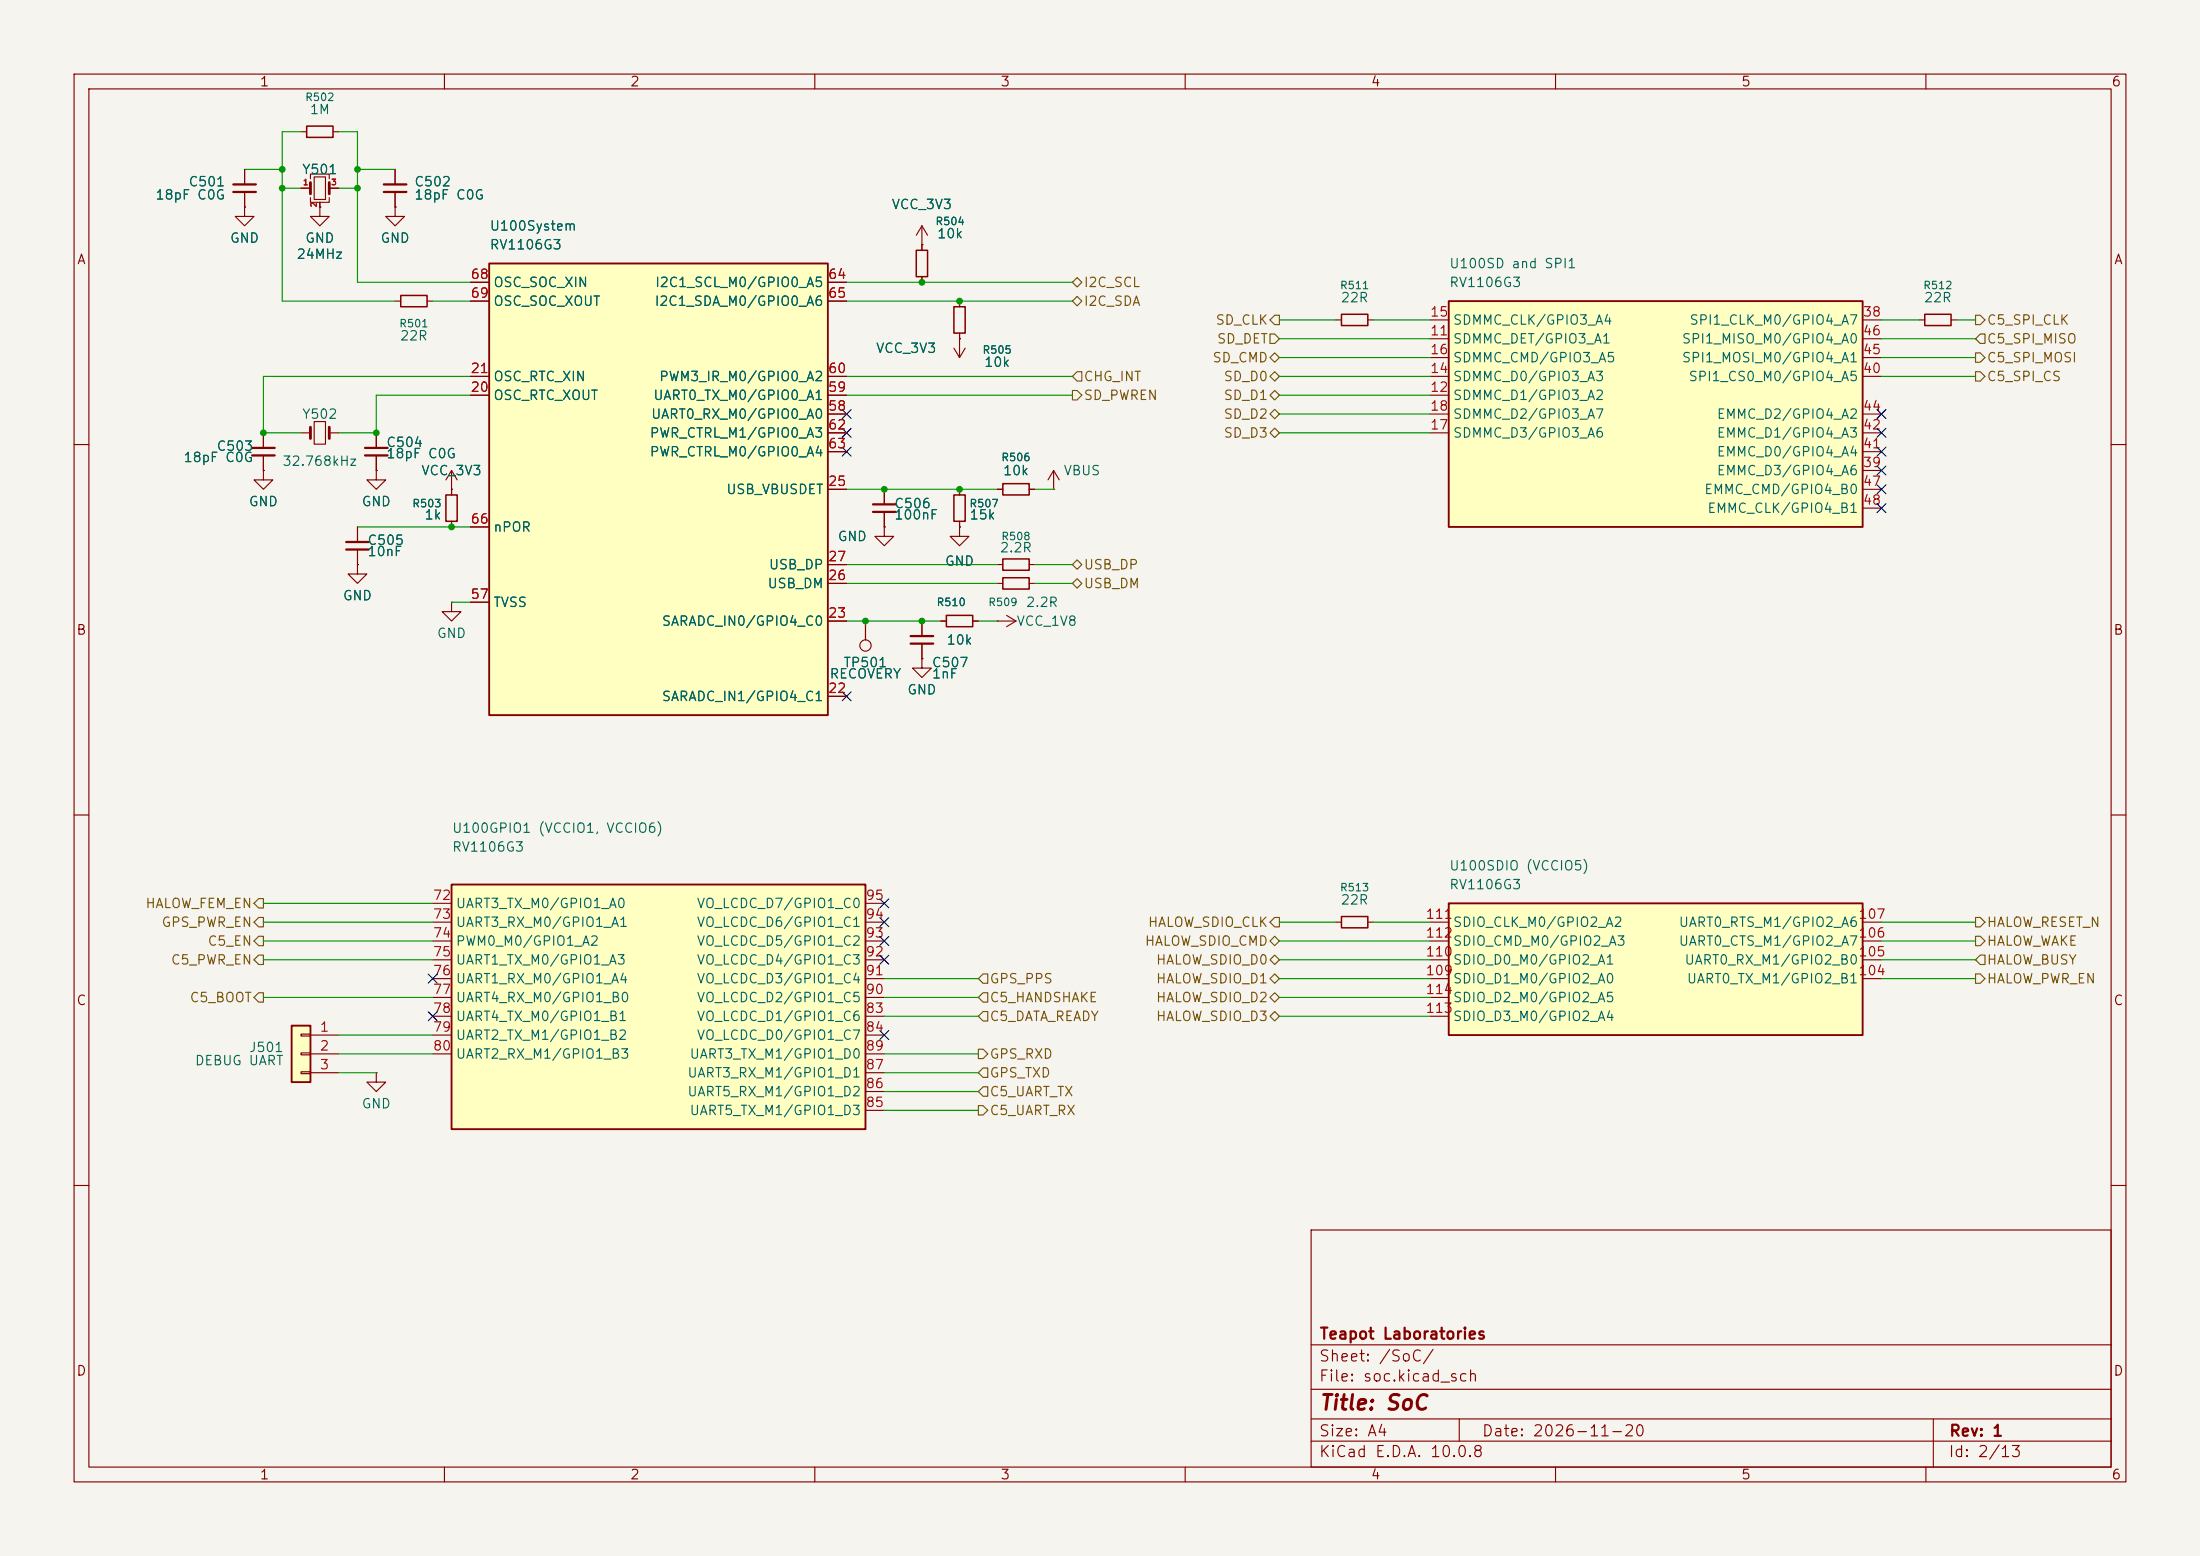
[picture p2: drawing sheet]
<svg xmlns="http://www.w3.org/2000/svg" width="297mm" height="210mm" viewBox="0 0 297 210" stroke-linecap="round" stroke-linejoin="round" font-family="sans-serif">
<path d="M0 0h297v210h-297z" fill="#f5f4ef" stroke="#f5f4ef" stroke-width=".14"/>
<g fill="none" stroke="#840000" stroke-width=".15">
<path d="M10 10h277v190h-277zM12 12h273v186h-273zM60 10v2M110 10v2M160 10v2M210 10v2M260 10v2M10 60h2M35.6 63.5v1.3h1.2l-1.2 1.2-1.3-1.2h1.3M35.6 63.5h.1M285 60h2M10 110h2"/>
<path d="M285 110h2M10 160h2M177 166h108v32h-108zM285 160h2M60 198v2M110 198v2M160 198v2M177 194.5h108M177 191.5h108M177 187.5h108M177 181.5h108M197 191.5v3"/>
<path d="M210 198v2M260 198v2M261 191.5v6.5"/>
</g>
<path d="M39.4 138.4h2.5v7.7h-2.5z" fill="#ffffc2"/>
<path d="M39.4 138.4h2.5v7.7h-2.5z" fill="none" stroke="#840000" stroke-width=".25"/>
<g fill="none" stroke="#840000" stroke-width=".15">
<path d="M33 27.9v1.3h1.3l-1.3 1.3-1.3-1.3h1.3M33 27.9h.1M33 22.9v2M33 25.9v2M119.4 71.1v1.3h1.2l-1.2 1.3-1.3-1.3h1.3M119.4 71.1h.1M116.8 83.8v2.6M40.6 139.6h1.3v.2h-1.3zM41.9 139.7h3.8M180.3 124.5h.8M184.7 124.5h.7M40.6 142.1h1.3v.3h-1.3z"/>
<path d="M40.6 144.7h1.3v.2h-1.3zM41.9 142.2h3.8M41.9 144.8h3.8"/>
<circle cx="116.8" cy="87.1" r=".76"/>
</g>
<path d="M181.1 123.7h3.6v1.5h-3.6z" fill="none" stroke="#840000" stroke-width=".2"/>
<path d="M31.5 24.9h3M31.5 25.9h3" fill="none" stroke="#840000" stroke-width=".3"/>
<path d="M66 35.6h45.8v60.9h-45.8z" fill="#ffffc2"/>
<path d="M66 35.6h45.8v60.9h-45.8z" fill="none" stroke="#840000" stroke-width=".25"/>
<g fill="none" stroke="#840000" stroke-width=".15">
<path d="M63.5 38.1h2.5M111.8 38.1h2.5M63.5 53.3h2.5M63.5 50.8h2.5M63.5 40.6h2.5M111.8 53.3h2.5M111.8 50.8h2.5M111.8 55.9h2.5M111.8 58.4h2.5M111.8 40.6h2.5M63.5 71.1h2.5M111.8 66h2.5"/>
<path d="M111.8 78.7h2.5M111.8 76.2h2.5M111.8 61h2.5M63.5 81.3h2.5M111.8 94h2.5M111.8 83.8h2.5"/>
</g>
<path d="M61 119.4h55.8v33h-55.8z" fill="#ffffc2"/>
<path d="M61 119.4h55.8v33h-55.8z" fill="none" stroke="#840000" stroke-width=".25"/>
<g fill="none" stroke="#840000" stroke-width=".15">
<path d="M40.6 17.8h.8M45 17.8h.7M53.3 27.9v1.3h1.3l-1.3 1.3-1.2-1.3h1.2M53.3 27.9h.1M53.3 22.9v2M53.3 25.9v2M50.8 58.4v2.1M53.3 40.6h.8M57.7 40.6h.7M48.3 76.2v1.3h1.2l-1.2 1.2-1.3-1.2h1.3M48.3 76.2h.1M48.3 71.1v2.1"/>
<path d="M48.3 74.2v2M50.8 63.5v1.3h1.3l-1.3 1.2-1.3-1.2h1.3M50.8 63.5h.1M50.8 61.5v2M61 66h.1M61 63.5v3.3M61 70.4v.7M61 63.5l-.8 1.3M61 63.5l.7 1.3M61 81.3v1.3h1.2l-1.2 1.2-1.3-1.2h1.3M61 81.3h.1M58.4 121.9h2.6"/>
<path d="M58.4 124.5h2.6M58.4 127h2.6M58.4 129.5h2.6M58.4 132.1h2.6M58.4 134.6h2.6M58.4 137.2h2.6M58.4 139.7h2.6M116.8 121.9h2.6M116.8 124.5h2.6M116.8 127h2.6M116.8 129.5h2.6M116.8 132.1h2.6"/>
<path d="M116.8 134.6h2.6M116.8 137.2h2.6M116.8 139.7h2.6M50.8 144.8v1.3h1.3l-1.3 1.2-1.3-1.2h1.3M50.8 144.8h.1M58.4 142.2h2.6M116.8 142.2h2.6M116.8 149.9h2.6M116.8 147.3h2.6M116.8 144.8h2.6"/>
</g>
<path d="M51.8 24.9h3.1M51.8 25.9h3.1M46.7 73.2h3.1M46.7 74.2h3.1M49.3 60.5h3M49.3 61.5h3" fill="none" stroke="#840000" stroke-width=".3"/>
<path d="M41.4 17h3.6v1.5h-3.6zM54.1 39.9h3.6v1.5h-3.6zM60.2 66.8h1.5v3.6h-1.5z" fill="none" stroke="#840000" stroke-width=".2"/>
<path d="M195.6 121.9h55.9v17.8h-55.9z" fill="#ffffc2"/>
<path d="M195.6 121.9h55.9v17.8h-55.9z" fill="none" stroke="#840000" stroke-width=".25"/>
<g fill="none" stroke="#840000" stroke-width=".15">
<path d="M40.6 25.4h1.3M41.9 24.1v-.6h2.5v.6M41.9 26.7v.6h2.5v-.6M42.4 23.9h1.5v3h-1.5zM43.2 27.9v1.3h1.2l-1.2 1.3-1.3-1.3h1.3M43.2 27.9h.1M43.2 27.3v.6M44.4 25.4h1.3M35.6 58.4v2.1M40.6 58.4h1.3M42.4 56.9h1.5v3h-1.5zM44.4 58.4h1.3"/>
<path d="M259.1 43.2h.7M263.4 43.2h.8M35.6 61.5v2M193 132.1h2.6M193 129.5h2.6M193 127h2.6M193 124.5h2.6M193 137.2h2.6M193 134.6h2.6M251.5 132.1h2.5M251.5 129.5h2.5M251.5 127h2.5"/>
<path d="M251.5 124.5h2.5"/>
</g>
<path d="M41.9 24.6v1.6M44.4 24.6v1.6M41.9 57.7v1.5M44.4 57.7v1.5" fill="none" stroke="#840000" stroke-width=".38"/>
<path d="M34 60.5h3.1M34 61.5h3.1" fill="none" stroke="#840000" stroke-width=".3"/>
<path d="M259.8 42.4h3.6v1.5h-3.6z" fill="none" stroke="#840000" stroke-width=".2"/>
<path d="M195.6 40.6h55.9v30.5h-55.9z" fill="#ffffc2"/>
<path d="M195.6 40.6h55.9v30.5h-55.9z" fill="none" stroke="#840000" stroke-width=".25"/>
<g fill="none" stroke="#840000" stroke-width=".15">
<path d="M33 27.9h.1M33 22.9v2M33 25.9v2M40.6 25.4h1.3M43.2 27.9h.1M43.2 27.3v.6M44.4 25.4h1.3M53.3 27.9h.1M53.3 22.9v2M53.3 25.9v2M63.5 38.1h2.5M111.8 38.1h2.5"/>
<path d="M124.5 33h.1M124.5 30.5v3.3M124.5 37.3v.8M124.5 30.5l-.8 1.3M124.5 30.5l.7 1.3M35.6 58.4v2.1M50.8 58.4v2.1M63.5 53.3h2.5M63.5 50.8h2.5M63.5 40.6h2.5M111.8 53.3h2.5M111.8 50.8h2.5"/>
<path d="M111.8 58.4h2.5M111.8 55.9h2.5M111.8 40.6h2.5M128.8 47l.7 1.3M129.5 45.7h.1M129.5 40.6v.8M129.5 45v3.3M130.3 47l-.8 1.3M180.3 43.2h.8M184.7 43.2h.7M193 45.7h2.6M193 53.3h2.6"/>
<path d="M193 50.8h2.6M193 43.2h2.6M193 48.3h2.6M193 58.4h2.6M193 55.9h2.6M251.5 45.7h2.5M251.5 50.8h2.5M251.5 43.2h2.5M251.5 48.3h2.5M251.5 58.4h2.5M251.5 55.9h2.5M35.6 63.5h.1"/>
<path d="M35.6 61.5v2M48.3 76.2h.1M48.3 71.1v2.1M48.3 74.2v2M50.8 63.5h.1M50.8 61.5v2M61 66h.1M61 66v.8M61 70.4v.7M63.5 71.1h2.5M111.8 61h2.5M111.8 66h2.5"/>
<path d="M111.8 76.2h2.5M111.8 78.7h2.5M119.4 71.1h.1M119.4 66v2.1M119.4 69.1v2M129.5 71.1v1.3h1.3l-1.3 1.3-1.2-1.3h1.2M129.5 71.1h.1M129.5 66v.8M129.5 70.4v.7M134.6 66h.8M134.6 76.2h.8M134.6 78.7h.8"/>
<path d="M138.9 66h.8M138.9 76.2h.8M138.9 78.7h.8M142.2 66h.1M142.2 63.5l-.7 1.3M142.2 63.5l.8 1.3M142.2 63.5v2.5M251.5 63.5h2.5M251.5 61h2.5M251.5 66h2.5M251.5 68.6h2.5M63.5 81.3h2.5"/>
<path d="M111.8 83.8h2.5M111.8 94h2.5M116.8 83.8v2.6M124.5 88.9v1.3h1.2l-1.2 1.2-1.3-1.2h1.3M124.5 88.9h.1M124.5 83.8v2.1M124.5 86.9v2M127 83.8h.8M131.3 83.8h.8M134.6 83.8h.1M134.6 83.8h2.6M135.9 83.1l1.3 .7"/>
<path d="M137.2 83.8l-1.3 .8"/>
</g>
<path d="M123.7 33.8h1.5v3.5h-1.5zM128.8 41.4h1.5v3.6h-1.5zM181.1 42.4h3.6v1.5h-3.6zM128.8 66.8h1.5v3.6h-1.5zM135.4 65.3h3.5v1.5h-3.5zM135.4 75.4h3.5v1.6h-3.5zM135.4 78h3.5v1.5h-3.5zM127.8 83.1h3.5v1.5h-3.5z" fill="none" stroke="#840000" stroke-width=".2"/>
<path d="M117.9 68.1h3M117.9 69.1h3M122.9 85.9h3.1M122.9 86.9h3.1" fill="none" stroke="#840000" stroke-width=".3"/>
<g fill="none" stroke="#725600" stroke-width=".15">
<path d="M144.8 38.1l.6-.6 .6 .6-.6 .6zM144.8 40.6l.6-.6 .6 .6-.6 .7zM144.8 52.7h.6l.6 .6-.6 .7h-.6zM145.4 50.2h.6v1.2h-.6l-.6-.6zM171.4 48.3l.7-.7 .6 .7-.6 .6zM171.4 58.4l.7-.6 .6 .6-.6 .7zM171.4 55.9l.7-.7 .6 .7-.6 .6zM171.4 53.3l.7-.6 .6 .6-.6 .7zM171.4 50.8l.7-.6 .6 .6-.6 .6zM171.4 45.1h.7l.6 .6-.6 .7h-.7zM172.1 42.5h.6v1.3h-.6l-.7-.6zM266.7 42.5h.6l.7 .7-.7 .6h-.6z"/>
<path d="M266.7 50.2h.6l.7 .6-.7 .6h-.6zM266.7 47.6h.6l.7 .7-.7 .6h-.6zM267.3 45.1h.7v1.3h-.7l-.6-.7zM144.8 76.2l.6-.6 .6 .6-.6 .6zM144.8 78.7l.6-.6 .6 .6-.6 .7zM34.3 127l.6-.6h.7v1.2h-.7zM34.9 121.3h.7v1.3h-.7l-.6-.7zM34.9 123.8h.7v1.3h-.7l-.6-.6zM34.9 128.9h.7v1.3h-.7l-.6-.7zM34.9 134h.7v1.3h-.7l-.6-.7zM132.7 131.4h.6v1.3h-.6l-.6-.6zM132.7 134h.6v1.3h-.6l-.6-.7z"/>
<path d="M132.7 136.5h.6v1.3h-.6l-.6-.6zM171.4 127l.7-.6 .6 .6-.6 .6zM171.4 129.5l.7-.6 .6 .6-.6 .7zM171.4 134.6l.7-.6 .6 .6-.6 .7zM171.4 137.2l.7-.7 .6 .7-.6 .6zM172.1 123.8h.6v1.3h-.6l-.7-.6zM172.1 131.4l.6 .7-.6 .6-.7-.6zM266.7 123.8h.6l.7 .7-.7 .6h-.6zM266.7 126.4h.6l.7 .6-.7 .6h-.6zM266.7 131.4h.6l.7 .7-.7 .6h-.6zM267.3 128.9h.7v1.3h-.7l-.6-.7zM132.1 141.6h.6l.6 .6-.6 .7h-.6z"/>
<path d="M132.1 149.2h.6l.6 .7-.6 .6h-.6zM132.7 146.7h.6v1.3h-.6l-.6-.7zM132.7 144.1h.6v1.3h-.6l-.6-.6z"/>
</g>
<g fill="none" stroke="#009600" stroke-width=".15">
<path d="M40.6 17.8h-2.5v22.8h15.2M45.7 17.8h2.6v20.3h15.2M33 22.9h5.1M38.1 25.4h2.5M45.7 25.4h2.6M48.3 22.9h5M114.3 38.1h30.5M58.4 40.6h5.1M63.5 50.8h-27.9v7.6h5M63.5 53.3h-12.7v5.1h-5.1M114.3 53.3h30.5M114.3 50.8h30.5"/>
<path d="M114.3 40.6h30.5M172.7 58.4h20.3M172.7 53.3h20.3M172.7 50.8h20.3M172.7 43.2h7.6M172.7 48.3h20.3M172.7 55.9h20.3M172.7 45.7h20.3M185.4 43.2h7.6M254 50.8h12.7M254 43.2h5.1M254 48.3h12.7"/>
<path d="M254 45.7h12.7M264.2 43.2h2.5M48.3 71.1h15.2M114.3 78.7h20.3M114.3 76.2h20.3M114.3 66h20.3M139.7 78.7h5.1M139.7 76.2h5.1M139.7 66h2.5M61 81.3h2.5M114.3 83.8h12.7M132.1 83.8h2.5"/>
<path d="M35.6 134.6h22.8M35.6 124.5h22.8M35.6 129.5h22.8M35.6 127h22.8M35.6 121.9h22.8M45.7 139.7h12.7M119.4 134.6h12.7M119.4 137.2h12.7M119.4 132.1h12.7M172.7 134.6h20.3M172.7 137.2h20.3M172.7 124.5h7.6"/>
<path d="M172.7 132.1h20.3M172.7 129.5h20.3M172.7 127h20.3M185.4 124.5h7.6M254 124.5h12.7M254 132.1h12.7M254 129.5h12.7M254 127h12.7M45.7 142.2h12.7M45.7 144.8h5.1M119.4 142.2h12.7M119.4 144.8h12.7"/>
<path d="M119.4 147.3h12.7M119.4 149.9h12.7"/>
</g>
<g fill="none" stroke="#000084" stroke-width=".15">
<path d="M113.7 55.3l1.2 1.2M113.7 57.8l1.2 1.2M114.9 55.3l-1.2 1.2M114.9 57.8l-1.2 1.2M253.4 57.8l1.2 1.2M253.4 55.3l1.2 1.2M254.6 57.8l-1.2 1.2M254.6 55.3l-1.2 1.2M113.7 60.4l1.2 1.2M114.9 60.4l-1.2 1.2M253.4 68l1.2 1.2M253.4 60.4l1.2 1.2"/>
<path d="M253.4 62.9l1.2 1.2M253.4 65.4l1.2 1.2M254.6 68l-1.2 1.2M254.6 60.4l-1.2 1.2M254.6 62.9l-1.2 1.2M254.6 65.4l-1.2 1.2M113.7 93.4l1.2 1.2M114.9 93.4l-1.2 1.2M57.8 131.5l1.2 1.2M57.8 136.6l1.2 1.2M59 131.5l-1.2 1.2M59 136.6l-1.2 1.2"/>
<path d="M118.8 123.9l1.2 1.2M118.8 126.4l1.2 1.2M118.8 121.3l1.2 1.2M118.8 128.9l1.2 1.2M118.8 139.1l1.2 1.2M120 123.9l-1.2 1.2M120 126.4l-1.2 1.2M120 121.3l-1.2 1.2M120 128.9l-1.2 1.2M120 139.1l-1.2 1.2"/>
</g>
<g fill="#009600">
<circle cx="124.5" cy="83.8" r=".46"/>
<circle cx="38.1" cy="25.4" r=".46"/>
<circle cx="38.1" cy="22.9" r=".46"/>
<circle cx="50.8" cy="58.4" r=".46"/>
<circle cx="48.3" cy="25.4" r=".46"/>
<circle cx="48.3" cy="22.9" r=".46"/>
<circle cx="35.6" cy="58.4" r=".46"/>
<circle cx="61" cy="71.1" r=".46"/>
<circle cx="116.8" cy="83.8" r=".46"/>
<circle cx="119.4" cy="66" r=".46"/>
<circle cx="129.5" cy="66" r=".46"/>
<circle cx="124.5" cy="38.1" r=".46"/>
<circle cx="129.5" cy="40.6" r=".46"/>
</g>
<text font-size="2" fill="#840000" x="178" y="190.8">Title: SoC</text>
<g font-size="1.5" fill="#840000">
<text x="178" y="184.1">Sheet: /SoC/</text>
<text x="178" y="181.1">Teapot Laboratories</text>
<text x="178" y="186.8">File: soc.kicad_sch</text>
<text x="178" y="197">KiCad E.D.A. 10.0.8</text>
<text x="178" y="194.2">Size: A4</text>
<text x="200" y="194.2">Date: 2026-11-20</text>
<text x="263" y="197">Id: 2/13</text>
<text x="263" y="194.2">Rev: 1</text>
</g>
<g font-size="1.3" fill="#840000">
<text x="35" y="12">1</text>
<text x="85" y="12">2</text>
<text x="135" y="12">3</text>
<text x="185" y="12">4</text>
<text x="235" y="12">5</text>
<text x="285" y="12">6</text>
<text x="10.3" y="36">A</text>
<text x="285.3" y="36">A</text>
<text x="10.2" y="86">B</text>
<text x="285.2" y="86">B</text>
<text x="10.2" y="136">C</text>
<text x="285.2" y="136">C</text>
<text x="10.2" y="186">D</text>
<text x="285.2" y="186">D</text>
<text x="35" y="200">1</text>
<text x="85" y="200">2</text>
<text x="135" y="200">3</text>
<text x="185" y="200">4</text>
<text x="235" y="200">5</text>
<text x="285" y="200">6</text>
</g>
<g font-size="1.3" fill="#006464">
<text x="41.7" y="15.7">1M</text>
<text x="40.7" y="23.8">Y501</text>
<text x="20.9" y="27.3">18pF C0G</text>
<text x="25.4" y="25.5">C501</text>
<text x="55.8" y="25.5">C502</text>
<text x="55.8" y="27.3">18pF C0G</text>
<text x="120.3" y="28.5">VCC_3V3</text>
<text x="31" y="33.1">GND</text>
<text x="39.9" y="35.3">24MHz</text>
<text x="41.1" y="33.1">GND</text>
<text x="51.3" y="33.1">GND</text>
<text x="66" y="31.4">U100System</text>
<text x="66" y="34">RV1106G3</text>
<text x="126.4" y="32.5">10k</text>
<text x="66.5" y="39.1">OSC_SOC_XIN</text>
<text x="66.5" y="41.6">OSC_SOC_XOUT</text>
<text x="88.3" y="41.6">I2C1_SDA_M0/GPIO0_A6</text>
<text x="88.3" y="39.1">I2C1_SCL_M0/GPIO0_A5</text>
<text x="180.9" y="41.1">22R</text>
<text x="195.6" y="36.5">U100SD and SPI1</text>
<text x="195.6" y="39.1">RV1106G3</text>
<text x="259.6" y="41.1">22R</text>
<text x="53.9" y="46.3">22R</text>
<text x="118.2" y="48">VCC_3V3</text>
<text x="196.1" y="46.7">SDMMC_DET/GPIO3_A1</text>
<text x="196.1" y="44.1">SDMMC_CLK/GPIO3_A4</text>
<text x="227" y="46.7">SPI1_MISO_M0/GPIO4_A0</text>
<text x="228" y="44.1">SPI1_CLK_M0/GPIO4_A7</text>
<text x="66.5" y="51.8">OSC_RTC_XIN</text>
<text x="88.9" y="51.8">PWM3_IR_M0/GPIO0_A2</text>
<text x="132.8" y="49.8">10k</text>
<text x="196.1" y="51.8">SDMMC_D0/GPIO3_A3</text>
<text x="196.1" y="49.2">SDMMC_CMD/GPIO3_A5</text>
<text x="227" y="49.2">SPI1_MOSI_M0/GPIO4_A1</text>
<text x="227.9" y="51.8">SPI1_CS0_M0/GPIO4_A5</text>
<text x="40.7" y="56.8">Y502</text>
<text x="66.5" y="54.3">OSC_RTC_XOUT</text>
<text x="87.6" y="59.4">PWR_CTRL_M1/GPIO0_A3</text>
<text x="87.8" y="56.8">UART0_RX_M0/GPIO0_A0</text>
<text x="88.1" y="54.3">UART0_TX_M0/GPIO0_A1</text>
<text x="196.1" y="54.3">SDMMC_D1/GPIO3_A2</text>
<text x="196.1" y="59.4">SDMMC_D3/GPIO3_A6</text>
<text x="196.1" y="56.8">SDMMC_D2/GPIO3_A7</text>
<text x="231.7" y="59.4">EMMC_D1/GPIO4_A3</text>
<text x="231.7" y="56.8">EMMC_D2/GPIO4_A2</text>
<text x="24.7" y="62.7">18pF C0G</text>
<text x="29.2" y="61.2">C503</text>
<text x="38" y="63.2">32.768kHz</text>
<text x="52.1" y="60.7">C504</text>
<text x="52.1" y="62.2">18pF C0G</text>
<text x="56.8" y="64.5">VCC_3V3</text>
<text x="87.6" y="61.9">PWR_CTRL_M0/GPIO0_A4</text>
<text x="135.3" y="64.5">10k</text>
<text x="143.5" y="64.5">VBUS</text>
<text x="231.7" y="64.5">EMMC_D3/GPIO4_A6</text>
<text x="231.7" y="61.9">EMMC_D0/GPIO4_A4</text>
<text x="33.5" y="68.6">GND</text>
<text x="48.7" y="68.6">GND</text>
<text x="57.2" y="70.4">1k</text>
<text x="98" y="67">USB_VBUSDET</text>
<text x="120.6" y="68.9">C506</text>
<text x="120.6" y="70.4">100nF</text>
<text x="130.8" y="70.4">15k</text>
<text x="230" y="67">EMMC_CMD/GPIO4_B0</text>
<text x="230.4" y="69.5">EMMC_CLK/GPIO4_B1</text>
<text x="49.5" y="73.9">C505</text>
<text x="49.5" y="75.4">10nF</text>
<text x="66.5" y="72.1">nPOR</text>
<text x="103.7" y="77.2">USB_DP</text>
<text x="113" y="73.4">GND</text>
<text x="127.5" y="76.7">GND</text>
<text x="134.9" y="74.9">2.2R</text>
<text x="46.2" y="81.3">GND</text>
<text x="66.5" y="82.2">TVSS</text>
<text x="103.5" y="79.7">USB_DM</text>
<text x="138.4" y="82.2">2.2R</text>
<text x="58.9" y="86.4">GND</text>
<text x="89.3" y="84.8">SARADC_IN0/GPIO4_C0</text>
<text x="127.7" y="87.3">10k</text>
<text x="137.1" y="84.8">VCC_1V8</text>
<text x="89.3" y="94.9">SARADC_IN1/GPIO4_C1</text>
<text x="111.9" y="91.9">RECOVERY</text>
<text x="113.8" y="90.4">TP501</text>
<text x="122.4" y="94">GND</text>
<text x="125.7" y="90.4">C507</text>
<text x="125.7" y="91.9">1nF</text>
<text x="60.9" y="112.7">U100GPIO1 (VCCIO1, VCCIO6)</text>
<text x="60.9" y="115.3">RV1106G3</text>
<text x="195.6" y="117.8">U100SDIO (VCCIO5)</text>
<text x="61.4" y="122.9">UART3_TX_M0/GPIO1_A0</text>
<text x="61.4" y="125.4">UART3_RX_M0/GPIO1_A1</text>
<text x="94" y="125.4">VO_LCDC_D6/GPIO1_C1</text>
<text x="94" y="122.9">VO_LCDC_D7/GPIO1_C0</text>
<text x="180.9" y="122.4">22R</text>
<text x="195.6" y="120.3">RV1106G3</text>
<text x="196.1" y="125.4">SDIO_CLK_M0/GPIO2_A2</text>
<text x="226.5" y="125.4">UART0_RTS_M1/GPIO2_A6</text>
<text x="61.4" y="128">PWM0_M0/GPIO1_A2</text>
<text x="61.4" y="130.5">UART1_TX_M0/GPIO1_A3</text>
<text x="94" y="130.5">VO_LCDC_D4/GPIO1_C3</text>
<text x="94" y="128">VO_LCDC_D5/GPIO1_C2</text>
<text x="196.1" y="130.5">SDIO_D0_M0/GPIO2_A1</text>
<text x="196.1" y="128">SDIO_CMD_M0/GPIO2_A3</text>
<text x="226.5" y="128">UART0_CTS_M1/GPIO2_A7</text>
<text x="227.3" y="130.5">UART0_RX_M1/GPIO2_B0</text>
<text x="61.4" y="133">UART1_RX_M0/GPIO1_A4</text>
<text x="61.4" y="135.6">UART4_RX_M0/GPIO1_B0</text>
<text x="94" y="135.6">VO_LCDC_D2/GPIO1_C5</text>
<text x="94" y="133">VO_LCDC_D3/GPIO1_C4</text>
<text x="196.1" y="133">SDIO_D1_M0/GPIO2_A0</text>
<text x="196.1" y="135.6">SDIO_D2_M0/GPIO2_A5</text>
<text x="227.6" y="133">UART0_TX_M1/GPIO2_B1</text>
<text x="33.5" y="142.3">J501</text>
<text x="61.4" y="138.1">UART4_TX_M0/GPIO1_B1</text>
<text x="61.4" y="140.7">UART2_TX_M1/GPIO1_B2</text>
<text x="61.4" y="143.2">UART2_RX_M1/GPIO1_B3</text>
<text x="93" y="143.2">UART3_TX_M1/GPIO1_D0</text>
<text x="94" y="138.1">VO_LCDC_D1/GPIO1_C6</text>
<text x="94" y="140.7">VO_LCDC_D0/GPIO1_C7</text>
<text x="196.1" y="138.1">SDIO_D3_M0/GPIO2_A4</text>
<text x="26.2" y="144.1">DEBUG UART</text>
<text x="48.7" y="149.9">GND</text>
<text x="92.7" y="148.3">UART5_RX_M1/GPIO1_D2</text>
<text x="92.7" y="145.7">UART3_RX_M1/GPIO1_D1</text>
<text x="93" y="150.8">UART5_TX_M1/GPIO1_D3</text>
</g>
<g font-size="1.3" fill="#a90000">
<text x="63.4" y="38">68</text>
<text x="63.4" y="40.5">69</text>
<text x="111.7" y="38">64</text>
<text x="111.7" y="40.5">65</text>
<text x="193" y="45.6">11</text>
<text x="193" y="43">15</text>
<text x="251.4" y="43">38</text>
<text x="251.4" y="45.6">46</text>
<text x="63.4" y="53.2">20</text>
<text x="63.4" y="50.7">21</text>
<text x="111.7" y="53.2">59</text>
<text x="111.7" y="50.7">60</text>
<text x="193" y="53.2">12</text>
<text x="193" y="50.7">14</text>
<text x="193" y="48.1">16</text>
<text x="251.4" y="50.7">40</text>
<text x="251.4" y="48.1">45</text>
<text x="111.7" y="55.7">58</text>
<text x="111.7" y="58.3">62</text>
<text x="193" y="58.3">17</text>
<text x="193" y="55.7">18</text>
<text x="251.4" y="58.3">42</text>
<text x="251.4" y="55.7">44</text>
<text x="111.7" y="65.9">25</text>
<text x="111.7" y="60.8">63</text>
<text x="251.4" y="63.4">39</text>
<text x="251.4" y="60.8">41</text>
<text x="251.4" y="65.9">47</text>
<text x="63.4" y="71">66</text>
<text x="251.4" y="68.4">48</text>
<text x="111.7" y="76.1">27</text>
<text x="63.4" y="81.1">57</text>
<text x="111.7" y="83.7">23</text>
<text x="111.7" y="78.6">26</text>
<text x="111.7" y="93.8">22</text>
<text x="58.4" y="121.8">72</text>
<text x="58.4" y="124.3">73</text>
<text x="116.8" y="124.3">94</text>
<text x="116.8" y="121.8">95</text>
<text x="192.4" y="124.3">111</text>
<text x="250.8" y="124.3">107</text>
<text x="58.4" y="126.9">74</text>
<text x="58.4" y="129.4">75</text>
<text x="58.4" y="131.9">76</text>
<text x="116.8" y="131.9">91</text>
<text x="116.8" y="129.4">92</text>
<text x="116.8" y="126.9">93</text>
<text x="192.4" y="131.9">109</text>
<text x="192.4" y="129.4">110</text>
<text x="192.4" y="126.9">112</text>
<text x="250.8" y="131.9">104</text>
<text x="250.8" y="129.4">105</text>
<text x="250.8" y="126.9">106</text>
<text x="58.4" y="134.5">77</text>
<text x="58.4" y="137">78</text>
<text x="116.8" y="137">83</text>
<text x="116.8" y="134.5">90</text>
<text x="192.4" y="137">113</text>
<text x="192.4" y="134.5">114</text>
<text x="43.1" y="139.6">1</text>
<text x="43.1" y="142.1">2</text>
<text x="58.4" y="139.6">79</text>
<text x="58.4" y="142.1">80</text>
<text x="116.8" y="139.6">84</text>
<text x="116.8" y="142.1">89</text>
<text x="43.1" y="144.6">3</text>
<text x="116.8" y="149.7">85</text>
<text x="116.8" y="147.2">86</text>
<text x="116.8" y="144.6">87</text>
</g>
<g font-size="1.3" fill="#725600">
<text x="146.2" y="41.6">I2C_SDA</text>
<text x="146.2" y="39.1">I2C_SCL</text>
<text x="164" y="44.1">SD_CLK</text>
<text x="164.2" y="46.7">SD_DET</text>
<text x="268.1" y="46.7">C5_SPI_MISO</text>
<text x="268.1" y="44.1">C5_SPI_CLK</text>
<text x="146.2" y="51.8">CHG_INT</text>
<text x="163.6" y="49.2">SD_CMD</text>
<text x="165.1" y="51.8">SD_D0</text>
<text x="268.1" y="51.8">C5_SPI_CS</text>
<text x="268.1" y="49.2">C5_SPI_MOSI</text>
<text x="146.2" y="54.3">SD_PWREN</text>
<text x="165.1" y="59.4">SD_D3</text>
<text x="165.1" y="56.8">SD_D2</text>
<text x="165.1" y="54.3">SD_D1</text>
<text x="146.2" y="77.2">USB_DP</text>
<text x="146.2" y="79.7">USB_DM</text>
<text x="19.5" y="122.9">HALOW_FEM_EN</text>
<text x="21.7" y="125.4">GPS_PWR_EN</text>
<text x="154.9" y="125.4">HALOW_SDIO_CLK</text>
<text x="268.1" y="125.4">HALOW_RESET_N</text>
<text x="23" y="130.5">C5_PWR_EN</text>
<text x="27.9" y="128">C5_EN</text>
<text x="154.5" y="128">HALOW_SDIO_CMD</text>
<text x="156" y="130.5">HALOW_SDIO_D0</text>
<text x="268.1" y="128">HALOW_WAKE</text>
<text x="268.1" y="130.5">HALOW_BUSY</text>
<text x="25.5" y="135.6">C5_BOOT</text>
<text x="133.5" y="133">GPS_PPS</text>
<text x="133.5" y="135.6">C5_HANDSHAKE</text>
<text x="156" y="133">HALOW_SDIO_D1</text>
<text x="156" y="135.6">HALOW_SDIO_D2</text>
<text x="268.1" y="133">HALOW_PWR_EN</text>
<text x="133.5" y="143.2">GPS_RXD</text>
<text x="133.5" y="138.1">C5_DATA_READY</text>
<text x="156" y="138.1">HALOW_SDIO_D3</text>
<text x="133.5" y="148.3">C5_UART_TX</text>
<text x="133.5" y="145.7">GPS_TXD</text>
<text x="133.5" y="150.8">C5_UART_RX</text>
</g>
<g font-size="1" fill="#006464">
<text x="41.1" y="13.9">R502</text>
<text x="126.2" y="30.6">R504</text>
<text x="180.8" y="39.3">R511</text>
<text x="259.6" y="39.3">R512</text>
<text x="53.8" y="44.4">R501</text>
<text x="132.6" y="48">R505</text>
<text x="135.1" y="62.5">R506</text>
<text x="55.6" y="68.7">R503</text>
<text x="130.8" y="68.7">R507</text>
<text x="135.1" y="73.2">R508</text>
<text x="126.4" y="82">R510</text>
<text x="133.3" y="82">R509</text>
<text x="180.8" y="120.5">R513</text>
</g>
<g font-size=".8" fill="#a90000">
<text x="40.8" y="25.2">1</text>
<text x="43" y="28.1" transform="rotate(-90 43 28.1)">2</text>
<text x="44.6" y="25.2">3</text>
</g>
</svg>
